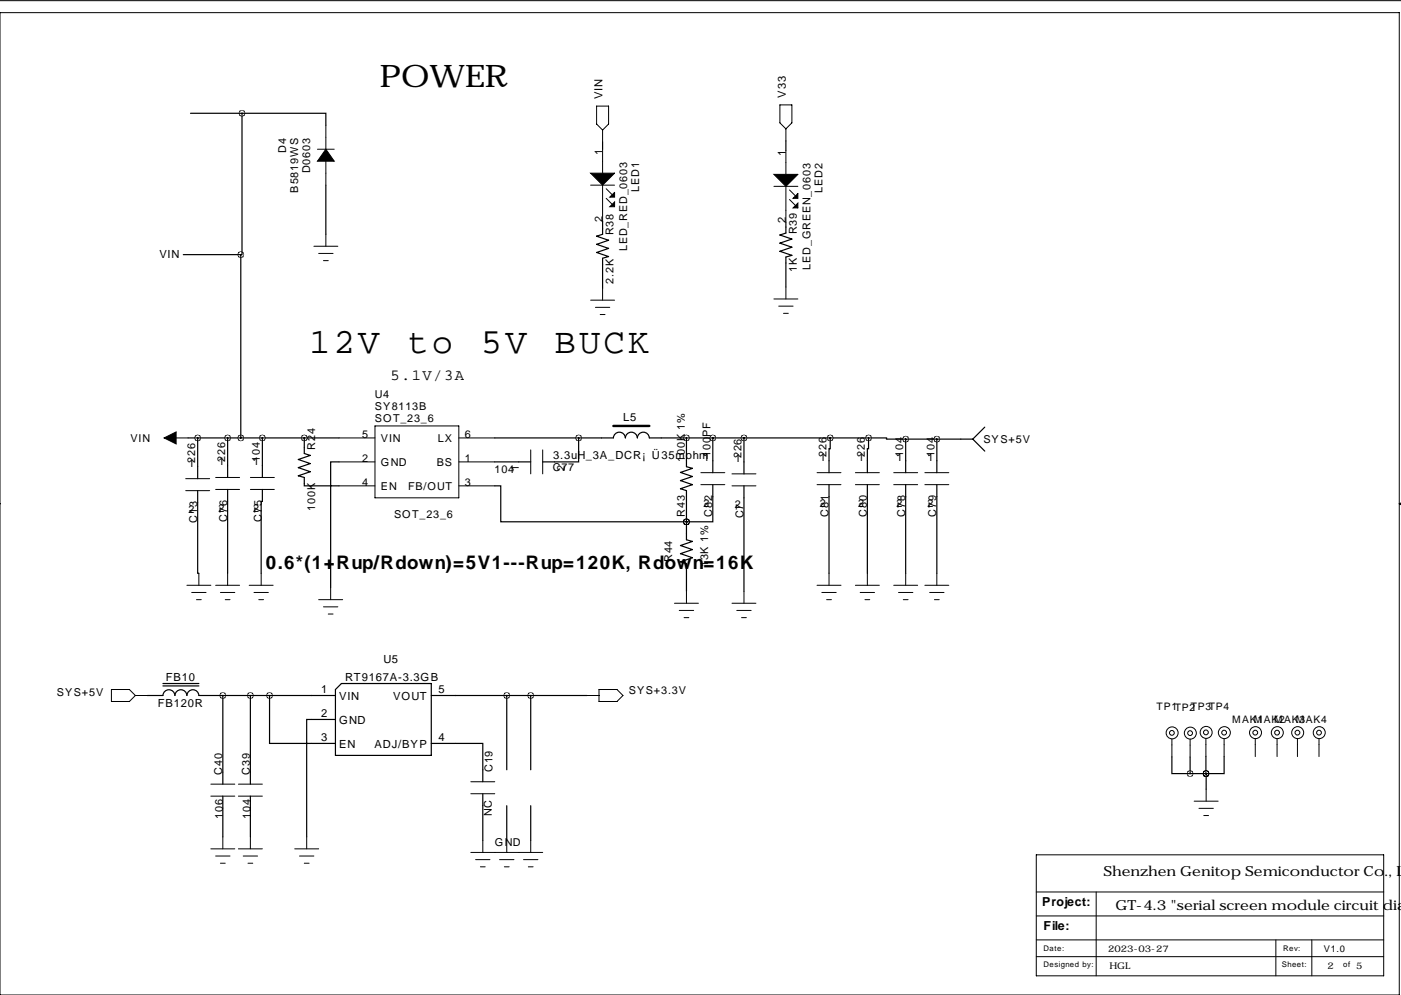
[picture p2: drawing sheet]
<svg xmlns="http://www.w3.org/2000/svg" width="297mm" height="211mm" viewBox="0 0 297 211" stroke-linecap="round" stroke-linejoin="round" font-family="sans-serif">
<g fill="none" stroke="#000" stroke-width=".21">
<path d="M0 .1h297.1M0 2.7h296.7v208.3h-296.7zM67.3 31.6h3.6M69.1 26.6v5M69.1 34.2v5.1M125.2 39.3h5.1M126.5 22.5h2.5v3.8l-1.2 1.3-1.3-1.3zM127.8 27.6v2.5M127.8 31.6v5.1M127.8 39.3v7.6M164.1 39.5h5.1M165.4 22.2h2.5v3.8l-1.3 1.3-1.2-1.3z"/>
<path d="M166.6 27.3v2.6M166.6 31.9v5.1M166.6 39.5v7.6M66.5 52.2h5.1M67.6 53.7h3M68.6 55.3h1M69.1 49.7v2.5M128.5 40l1.3 1.3M128.5 42.1l1.3 1.2M167.4 40.3l1.3 1.2M167.4 42.3l1.3 1.3M125.2 63.6h5.1"/>
<path d="M126.2 65.2h3.1M127.3 66.7h1M127.8 61.1v2.5M164.1 63.4h5.1M165.1 64.9h3M166.1 66.4h1M166.6 60.8v2.6M34.8 92.9h5.1M71.9 97.9h7.6M71.9 92.9h7.6M79.5 90.3h17.8v15.3h-17.8zM97.3 97.9h7.6"/>
<path d="M97.3 92.9h7.6M112.5 95.4v5.1M115.1 95.4v5.1M-.1 106.8h.1M39.4 101.5h5M39.4 104h5M45.7 101.2h5.1M45.7 103.8h5.1M53.1 101.2h5.1M53.1 103.8h5.1M71.9 103h7.6M97.3 103h7.6"/>
<path d="M148.6 100.2h5.1M148.6 102.8h5.1M155.2 103h5.1M155.2 100.5h5.1M173.2 100.2h5.1M173.2 102.8h5.1M181.4 100.2h5M181.4 102.8h5M189.5 100.2h5.1M189.5 102.8h5.1M196.1 100.2h5.1M196.1 102.8h5.1"/>
<path d="M296.7 106.8h.4M296.7 106.8l.4 .2M297.1 106.6l-.4 .2M39.6 124.1h5.1M40.6 125.6h3.1M41.7 127.1h1M42.2 121.6v2.5M45.7 124.1h5.1M46.7 125.6h3.1M47.8 127.1h1M48.3 121.6v2.5M52.8 124.1h5.1"/>
<path d="M53.8 125.6h3.1M54.9 127.1h1M55.4 121.6v2.5M67.6 127.1h5M68.6 128.7h3M69.6 130.2h1M70.1 124.6v2.5M143 127.9h5.1M144 129.4h3.1M145 131h1M145.5 125.4v2.5M155.2 127.9h5.1"/>
<path d="M156.2 129.4h3.1M157.2 131h1M157.7 125.4v2.5M173.2 124.1h5.1M174.2 125.6h3.1M175.3 127.1h1M175.8 121.6v2.5M181.4 124.1h5M182.4 125.6h3M183.4 127.1h1M183.9 121.6v2.5M189.5 124.1h5.1"/>
<path d="M190.5 125.6h3M191.5 127.1h1M192 121.6v2.5M196.1 124.1h5.1M197.1 125.6h3.1M198.1 127.1h1M198.6 121.6v2.5M23.6 146.2h3.8l1.3 1.3-1.3 1.2h-3.8zM28.7 147.5h2.5M124.5 147.5h2.5M127 146.2h3.8l1.3 1.3-1.3 1.2h-3.8zM248.5 156.7v3.8"/>
<path d="M252.3 156.7v3.8M255.7 156.6v3.8M259.5 156.6v3.8M266.1 156.6v3.8M270.8 156.6v3.8M275.1 156.6v3.8M279.7 156.6v3.8M44.7 166.3h5.1M44.7 168.8h5.1M44.7 180h5.1M47.2 177.4v2.6M50.5 166.3h5.1"/>
<path d="M50.5 168.8h5.1M50.5 180h5.1M53.1 177.4v2.6M62.5 180h5.1M65 177.4v2.6M99.8 165.7h5.1M99.8 168.3h5.1M102.4 178.2v2.5M107.4 178.2v2.5M112.5 178.2v2.5M253.2 169.9h5.1M254.2 171.4h3.1"/>
<path d="M255.2 172.9h1M255.7 167.3v2.6M45.7 181.5h3.1M46.7 183h1.1M51.6 181.5h3M52.6 183h1M63.5 181.5h3M64.5 183h1M99.8 180.7h15.3M100.8 182.3h3.1M101.9 183.8h1M105.9 182.3h3.1"/>
<path d="M106.9 183.8h1M111 182.3h3M112 183.8h1M219.7 199.3h73.7M219.7 194.2h73.7M219.7 181.2h73.7v25.7h-73.7zM219.7 189.1h73.7M232.4 189.1v17.8M270.5 199.3v7.6M278.1 199.3v7.6M219.7 202.8h73.7"/>
<circle cx="248.5" cy="155.4" r=".51"/>
<circle cx="248.5" cy="155.4" r="1.27"/>
<circle cx="252.3" cy="155.4" r=".51"/>
<circle cx="252.4" cy="155.4" r="1.27"/>
<circle cx="255.7" cy="155.3" r=".51"/>
<circle cx="255.7" cy="155.3" r="1.27"/>
<circle cx="259.5" cy="155.3" r=".51"/>
<circle cx="259.6" cy="155.3" r="1.27"/>
<circle cx="266.1" cy="155.3" r=".51"/>
<circle cx="266.2" cy="155.3" r="1.27"/>
<circle cx="270.8" cy="155.3" r=".51"/>
<circle cx="270.8" cy="155.3" r="1.27"/>
<circle cx="275.1" cy="155.3" r=".51"/>
<circle cx="275.1" cy="155.3" r="1.27"/>
<circle cx="279.7" cy="155.3" r=".51"/>
<circle cx="279.7" cy="155.3" r="1.27"/>
</g>
<g fill="none" stroke="#000" stroke-width=".25">
<path d="M40.4 24h10.9M51.3 24h17.8v2.6M51.3 24v30h-.2M69.1 39.3v10.4M127.8 30.1v1.5M166.6 29.9v2M38.9 54h12.2M51.1 54v38.9M127.8 46.9v2.8l-1.3 .4 2.5 .8-2.5 .9 2.5 .9-2.5 .8 2.5 .9-1.2 .4v6.3M166.6 47.1v2.3l-1.2 .4 2.5 .9-2.5 .9 2.5 .8-2.5 .9 2.5 .8-1.3 .4v6.3M39.9 92.9h32M41.9 92.9v8.6"/>
<path d="M48.3 92.9v8.3M55.6 92.9v8.3M64.5 92.9v3.3l1.3 .4-2.6 .8 2.6 .9-2.6 .9 2.6 .8-2.6 .9 1.3 .3v1.8h7.4M71.9 97.9h-1.8v26.7M104.9 97.9h7.6M104.9 92.9h25.1M122.7 92.9v5h-7.6M130 92.8a1.27 1.27 0 0 1 1.3-1.2 1.27 1.27 0 0 1 1.3 1.3M132.6 92.8a1.27 1.27 0 0 1 1.3-1.2 1.27 1.27 0 0 1 1.2 1.3M135.1 92.8a1.27 1.27 0 0 1 1.3-1.2 1.27 1.27 0 0 1 1.3 1.3h46.4M145.5 92.9v6l1.3 .4-2.5 .9 2.5 .8-2.5 .9 2.5 .9-2.5 .8 1.2 .4v10.4l1.3 .4-2.5 .9 2.5 .8-2.5 .9 2.5 .9-2.5 .8 1.2 .4v5.9M151.1 92.9v7.3"/>
<path d="M157.7 92.9v7.6M176 92.9v2.2h-.2v5.1M184.1 92.9v2.2h-.2v5.1M184.1 92.9h3.9v.2h4M192 93.1v7.1M192 93.1h14.2M198.6 93.1v7.1M206.2 93.1l2.6 2.5M208.8 90.6l-2.6 2.5M41.9 104v17.6h.3M48.3 103.8v17.8M55.6 103.8v2.5h-.2v15.3"/>
<path d="M104.9 103h1.3v7.6h39.3M145.5 110.6h.1M151.1 102.8v7.8h-5.6M157.7 103v22.4M175.8 102.8v18.8M183.9 102.8v18.8M192 102.8v18.8M198.6 102.8v18.8M31.2 147.5l3.3-.1a1.27 1.27 0 0 1 1.3-1.2 1.27 1.27 0 0 1 1.3 1.3 1.27 1.27 0 0 1 1.3-1.3 1.27 1.27 0 0 1 1.2 1.3 1.27 1.27 0 0 1 1.3-1.3 1.27 1.27 0 0 1 1.3 1.3h28.9M34.5 144.9h7.7M34.5 145.4h7.7M47.2 147.5v18.8"/>
<path d="M53.1 147.5v18.8M57.1 147.5v10.1h14M71.1 152.5h-6.1v24.9M71.1 146.2l1.3-1.3h19v15.3h-20.3zM91.4 157.6h11v8.1M91.4 147.5h33.1M107.4 147.5v15.7M112.5 147.5v15.7M47.2 168.8v8.6M53.1 168.8v8.6M102.4 168.3v9.9M107.4 170.8v7.4"/>
<path d="M112.5 170.8v7.4M248.5 160.5v3.5h3.8M252.3 164h3.4M252.3 160.5v3.5M255.7 160.4v3.6M255.7 164v3.3M259.5 160.4v3.6h-3.8"/>
</g>
<path d="M69.1 31.6l1.8 2.6h-3.6zM125.2 36.7h5.1l-2.5 2.6zM164.1 37h5.1l-2.6 2.5zM130.3 40.8v1h-1zM130.3 42.8v1h-1zM169.2 41v1.1h-1.1zM169.2 43.1v1h-1.1zM34.8 92.9l2.5-1.3v2.5z" fill="#000" stroke="#000" stroke-width=".21"/>
<path d="M130 90.3h7.7" fill="none" stroke="#000" stroke-width=".51"/>
<path d="M122.6 92.9a.05 .05 0 0 0 .1 0 .05 .05 0 0 0-.1 0zM145.5 110.6a.05 .05 0 0 0 .1 0 .05 .05 0 0 0-.1 0zM145.5 92.9a.05 .05 0 0 0 .1 0 .05 .05 0 0 0-.1 0zM48.2 92.9a.05 .05 0 0 0 .1 0 .05 .05 0 0 0-.1 0zM145.5 110.6a.05 .05 0 0 0 .1 0 .05 .05 0 0 0-.1 0zM55.6 92.9a.05 .05 0 0 0 .1 0 .05 .05 0 0 0-.1 0zM151.1 92.9a.05 .05 0 0 0 .1 0 .05 .05 0 0 0-.1 0zM176 92.9a.05 .05 0 0 0 .1 0 .05 .05 0 0 0-.1 0zM184.1 92.9a.05 .05 0 0 0 .1 0 .05 .05 0 0 0-.1 0zM192 93.1a.05 .05 0 0 0 .1 0 .05 .05 0 0 0-.1 0zM198.6 93.1a.05 .05 0 0 0 .1 0 .05 .05 0 0 0-.1 0zM64.5 92.9a.05 .05 0 0 0 .1 0 .05 .05 0 0 0-.1 0zM41.9 92.9a.05 .05 0 0 0 .1 0 .05 .05 0 0 0-.1 0zM255.6 164a.05 .05 0 0 0 .1 0 .05 .05 0 0 0-.1 0zM252.3 164a.05 .05 0 0 0 .1 0 .05 .05 0 0 0-.1 0zM255.7 164a.05 .05 0 0 0 .1 0 .05 .05 0 0 0-.1 0zM51.3 24a.05 .05 0 0 0 .1 0 .05 .05 0 0 0-.1 0zM107.4 147.5a.05 .05 0 0 0 .1 0 .05 .05 0 0 0-.1 0zM112.5 147.5a.05 .05 0 0 0 .1 0 .05 .05 0 0 0-.1 0zM51 54a.05 .05 0 0 0 .1 0 .05 .05 0 0 0-.1 0zM51 92.9a.05 .05 0 0 0 .1 0 .05 .05 0 0 0-.1 0zM157.7 92.9a.05 .05 0 0 0 .1 0 .05 .05 0 0 0-.1 0zM57.1 147.5a.05 .05 0 0 0 .1 0 .05 .05 0 0 0-.1 0zM53 147.5a.05 .05 0 0 0 .1 0 .05 .05 0 0 0-.1 0zM47.2 147.5a.05 .05 0 0 0 .1 0 .05 .05 0 0 0-.1 0z" fill="#000" stroke="#000" stroke-width="1.3"/>
<text font-size="7.6" x="65.5" y="74.8">12V to 5V BUCK</text>
<text font-size="6.6" x="80.5" y="18.4">POWER</text>
<text font-size="4" x="56.4" y="120.5">0.6*(1+Rup/Rdown)=5V1---Rup=120K, Rdown=16K</text>
<text font-size="3.3" x="82.8" y="80.7">5.1V/3A</text>
<g font-size="3">
<text x="233.9" y="185.8">Shenzhen Genitop Semiconductor Co., Lt</text>
<text x="236.5" y="192.9">GT-4.3 &quot;serial screen module circuit dia</text>
</g>
<g font-size="2.6">
<text x="221" y="192.2">Project:</text>
<text x="221.2" y="197.2">File:</text>
</g>
<g font-size="2.4">
<text x="127.8" y="21" transform="rotate(-90 127.8 21)">VIN</text>
<text x="166.6" y="20.7" transform="rotate(-90 166.6 20.7)">V33</text>
<text x="166.6" y="33.2" transform="rotate(-90 166.6 33.2)">1</text>
<text x="166.6" y="47.4" transform="rotate(-90 166.6 47.4)">2</text>
<text x="33.8" y="54.8">VIN</text>
<text x="132.1" y="89.3">L5</text>
<text x="117.3" y="97.4">3.3uH_3A_DCR¡Ü35mohm</text>
<text x="81.3" y="140.6">U5</text>
<text x="33.5" y="149.9">FB120R</text>
<text x="35.2" y="144.4">FB10</text>
<text x="68.1" y="147">1</text>
<text x="71.9" y="148.4">VIN</text>
<text x="73.2" y="144.4">RT9167A-3.3GB</text>
<text x="83.3" y="148.4">VOUT</text>
<text x="93" y="147">5</text>
<text x="68.1" y="152">2</text>
<text x="71.9" y="153.5">GND</text>
<text x="68.1" y="157.1">3</text>
<text x="71.9" y="158.6">EN</text>
<text x="79.4" y="158.6">ADJ/BYP</text>
<text x="93" y="157.1">4</text>
</g>
<g font-size="2.3">
<text x="60.7" y="32.4" transform="rotate(-90 60.7 32.4)">D4</text>
<text x="127.8" y="32.9" transform="rotate(-90 127.8 32.9)">1</text>
<text x="63.2" y="40.8" transform="rotate(-90 63.2 40.8)">B5819WS</text>
<text x="65.8" y="36.7" transform="rotate(-90 65.8 36.7)">D0603</text>
<text x="135.5" y="40.6" transform="rotate(-90 135.5 40.6)">LED1</text>
<text x="174.4" y="40.9" transform="rotate(-90 174.4 40.9)">LED2</text>
<text x="127.8" y="47.1" transform="rotate(-90 127.8 47.1)">2</text>
<text x="130" y="49.9" transform="rotate(-90 130 49.9)">R38</text>
<text x="133" y="53.3" transform="rotate(-90 133 53.3)">LED_RED_0603</text>
<text x="168.9" y="49.7" transform="rotate(-90 168.9 49.7)">R39</text>
<text x="168.9" y="57.7" transform="rotate(-90 168.9 57.7)">1K</text>
<text x="171.8" y="57.2" transform="rotate(-90 171.8 57.2)">LED_GREEN_0603</text>
<text x="130" y="60.2" transform="rotate(-90 130 60.2)">2.2K</text>
<text x="79.5" y="84.5">U4</text>
<text x="79.5" y="89.5">SOT_23_6</text>
<text x="79.5" y="87">SY8113B</text>
<text x="27.7" y="93.6">VIN</text>
<text x="66.8" y="95.3" transform="rotate(-90 66.8 95.3)">R24</text>
<text x="76.8" y="92.9">5</text>
<text x="80.8" y="93.8">VIN</text>
<text x="92.9" y="93.8">LX</text>
<text x="98.6" y="92.9">6</text>
<text x="208.5" y="94">SYS+5V</text>
<text x="40" y="98.9">1</text>
<text x="41.4" y="98.2" transform="rotate(-90 41.4 98.2)">226</text>
<text x="46.3" y="98.7">1</text>
<text x="47.8" y="97.9" transform="rotate(-90 47.8 97.9)">226</text>
<text x="53.7" y="98.7">1</text>
<text x="55.1" y="97.9" transform="rotate(-90 55.1 97.9)">104</text>
<text x="76.8" y="97.9">2</text>
<text x="80.8" y="98.9">GND</text>
<text x="92.6" y="98.9">BS</text>
<text x="98.6" y="97.9">1</text>
<text x="104.9" y="100.4">104</text>
<text x="110" y="99.9" transform="rotate(-90 110 99.9)">1</text>
<text x="117.2" y="100">C77</text>
<text x="119.8" y="99.9" transform="rotate(-90 119.8 99.9)">2</text>
<text x="145.2" y="97.9" transform="rotate(-90 145.2 97.9)">100K 1%</text>
<text x="149.2" y="97.7">1</text>
<text x="150.6" y="96.9" transform="rotate(-90 150.6 96.9)">100PF</text>
<text x="155.8" y="97.9">1</text>
<text x="157.2" y="97.2" transform="rotate(-90 157.2 97.2)">226</text>
<text x="173.8" y="97.7">1</text>
<text x="175.3" y="96.9" transform="rotate(-90 175.3 96.9)">226</text>
<text x="181.9" y="97.7">1</text>
<text x="183.4" y="96.9" transform="rotate(-90 183.4 96.9)">226</text>
<text x="190.1" y="97.7">1</text>
<text x="191.5" y="96.9" transform="rotate(-90 191.5 96.9)">104</text>
<text x="196.7" y="97.7">1</text>
<text x="198.1" y="96.9" transform="rotate(-90 198.1 96.9)">104</text>
<text x="76.8" y="103">4</text>
<text x="80.8" y="104">EN</text>
<text x="86.5" y="104">FB/OUT</text>
<text x="98.6" y="103">3</text>
<text x="149.2" y="107.5">2</text>
<text x="155.8" y="107.7">2</text>
<text x="173.8" y="107.5">2</text>
<text x="181.9" y="107.5">2</text>
<text x="190.1" y="107.5">2</text>
<text x="196.7" y="107.5">2</text>
<text x="40" y="108.7">2</text>
<text x="41.8" y="110.9" transform="rotate(-90 41.8 110.9)">C13</text>
<text x="46.3" y="108.5">2</text>
<text x="48.1" y="110.6" transform="rotate(-90 48.1 110.6)">C76</text>
<text x="53.7" y="108.5">2</text>
<text x="55.5" y="110.6" transform="rotate(-90 55.5 110.6)">C75</text>
<text x="66.8" y="108.3" transform="rotate(-90 66.8 108.3)">100K</text>
<text x="83.6" y="109.9">SOT_23_6</text>
<text x="145.2" y="109.6" transform="rotate(-90 145.2 109.6)">R43</text>
<text x="151" y="109.6" transform="rotate(-90 151 109.6)">C82</text>
<text x="157.6" y="109.9" transform="rotate(-90 157.6 109.9)">C7</text>
<text x="175.7" y="109.6" transform="rotate(-90 175.7 109.6)">C81</text>
<text x="183.8" y="109.6" transform="rotate(-90 183.8 109.6)">C80</text>
<text x="191.9" y="109.6" transform="rotate(-90 191.9 109.6)">C78</text>
<text x="198.5" y="109.6" transform="rotate(-90 198.5 109.6)">C79</text>
<text x="142.5" y="119.2" transform="rotate(-90 142.5 119.2)">R44</text>
<text x="150.1" y="120.3" transform="rotate(-90 150.1 120.3)">13K 1%</text>
<text x="12.1" y="147.5">SYS+5V</text>
<text x="133.3" y="147.2">SYS+3.3V</text>
<text x="47.1" y="164.2" transform="rotate(-90 47.1 164.2)">C40</text>
<text x="53" y="164.2" transform="rotate(-90 53 164.2)">C39</text>
<text x="104.4" y="163.7" transform="rotate(-90 104.4 163.7)">C19</text>
<text x="47.2" y="173.6" transform="rotate(-90 47.2 173.6)">106</text>
<text x="53.1" y="173.6" transform="rotate(-90 53.1 173.6)">104</text>
<text x="104.3" y="173.1" transform="rotate(-90 104.3 173.1)">NC</text>
<text x="104.9" y="179.5">GND</text>
</g>
<g font-size="2.2">
<text x="245.2" y="150.6">TP1TP2</text>
<text x="252.4" y="150.5">TP3TP4</text>
<text x="261.2" y="153.3">MAK1</text>
<text x="265.8" y="153.3">MAK2</text>
<text x="270.2" y="153.3">MAK3</text>
<text x="274.7" y="153.3">MAK4</text>
</g>
<g font-size="2">
<text x="235" y="201.8">2023-03-27</text>
<text x="280.7" y="201.8">V1.0</text>
<text x="235.2" y="205.4">HGL</text>
<text x="281.4" y="205.4">2</text>
<text x="287.5" y="205.4">5</text>
</g>
<g font-size="1.6">
<text x="221.2" y="201.6">Date:</text>
<text x="272" y="201.6">Rev:</text>
<text x="221.2" y="205.1">Designed by:</text>
<text x="271.8" y="205.1">Sheet:</text>
<text x="284.8" y="205.1">of</text>
</g>
</svg>
